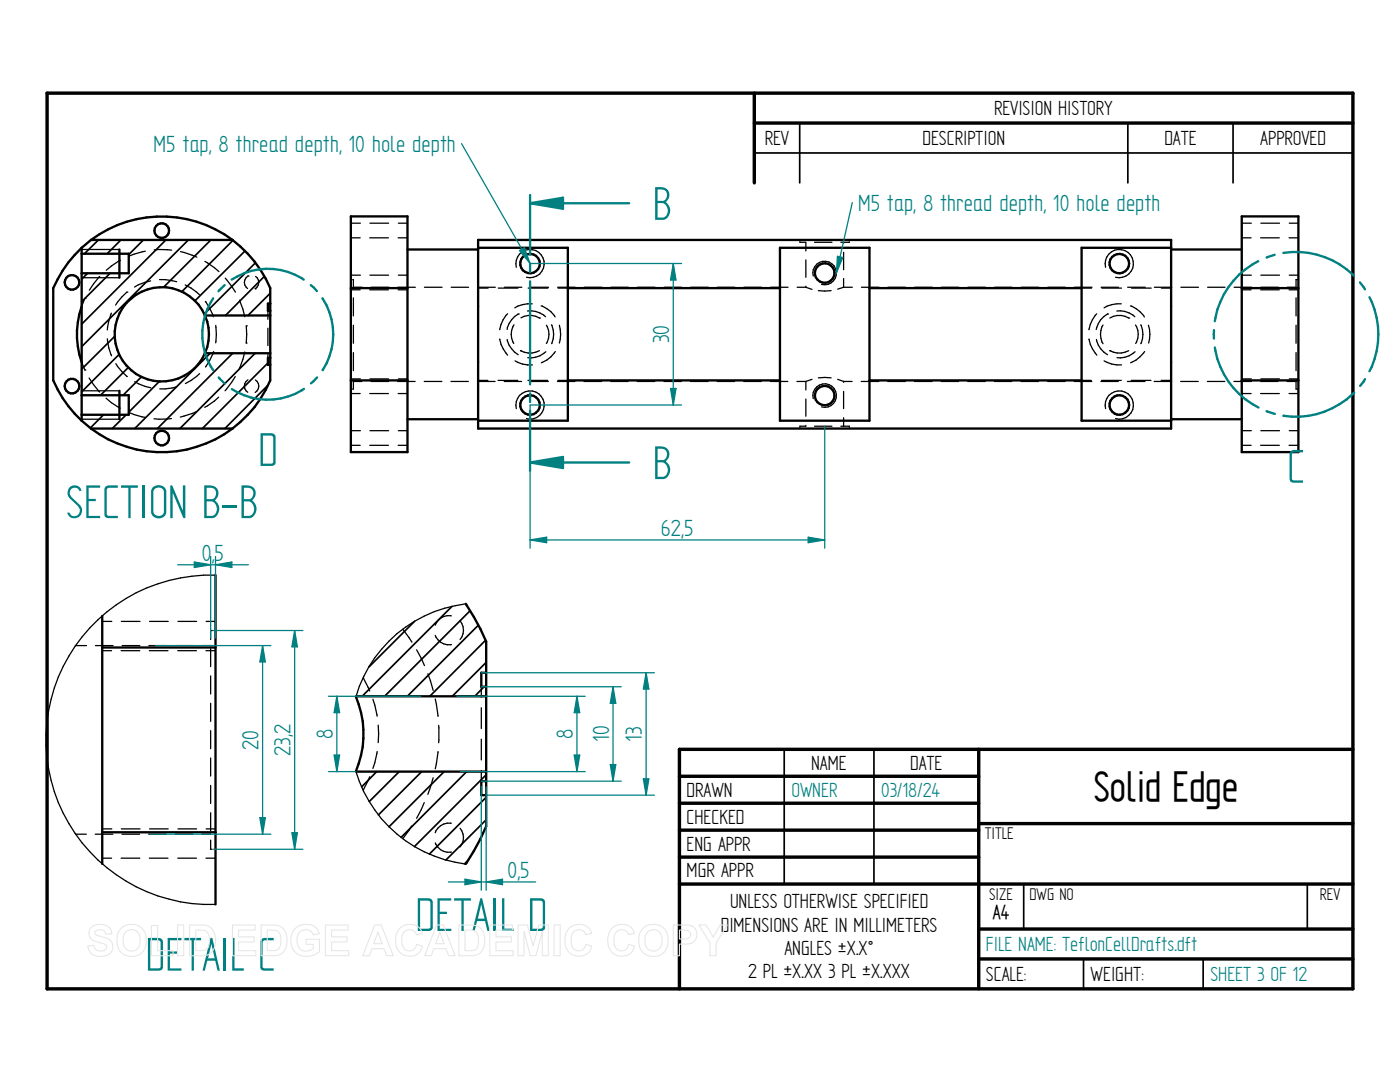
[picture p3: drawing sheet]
<svg xmlns="http://www.w3.org/2000/svg" width="279mm" height="216mm" viewBox="0 0 279 216" stroke-linecap="round" stroke-linejoin="round" font-family="sans-serif">
<g fill="none" stroke="#000" stroke-width=".68">
<path d="M9.4 18.6h260.6v178.7h-260.6zM150.5 18.6v17.9M150.5 24.6h119.5M135.6 154.9h59.7M195.3 149.5v47.8M270 149.5h-134.4v47.8M135.6 160.3h59.7M135.6 165.7h59.7M135.6 171h59.7M135.6 176.4h134.4M195.3 164.3h74.7M195.3 185.4h74.7"/>
<path d="M195.3 191.3h74.7"/>
</g>
<path d="M150.5 30.5h119.5M159.6 24.6v11.9M225.1 24.6v11.9M246.1 24.6v11.9M156.5 149.5v26.9M174.4 149.5v26.9M204.3 176.5v8.9M260.9 176.5v8.9M216.2 191.3v6M240.1 191.3v6" fill="none" stroke="#000" stroke-width=".34"/>
<g fill="none" stroke="#000" stroke-width=".47">
<path d="M70 43.2h11.3v47h-11.3zM70 57.5h11.3M81.3 49.8h14.1M95.4 47.9h138.3v37.6h-138.3zM95.4 49.4h17.9v34.5h-17.9M113.3 57.5h42.4M155.7 49.4h17.8v34.5h-17.8zM173.5 57.5h42.4M233.7 49.4h-17.8v34.5h17.8M233.7 49.8h14.1M247.8 43.2h11.3v47h-11.3zM247.8 57.5h11.3"/>
<path d="M70 75.9h11.3M113.3 75.9h42.4M173.5 75.9h42.4M247.8 75.9h11.3M81.3 83.7h14.1M233.7 83.7h14.1"/>
<circle cx="105.8" cy="52.6" r="1.94"/>
<circle cx="164.6" cy="54.5" r="1.95"/>
<circle cx="223.4" cy="52.6" r="1.94"/>
<circle cx="164.6" cy="78.9" r="1.94"/>
<circle cx="105.8" cy="80.8" r="1.95"/>
<circle cx="223.4" cy="80.8" r="1.95"/>
</g>
<g fill="none" stroke="#000" stroke-width=".25">
<path d="M70 55.8h.2M70 54.9h1.9M70 57.8h1.9M70 44.5h1.9M70 47.5h1.9M70.4 55.8h.1v1.8M70.5 59.4v3.6M70.5 57.3h1.8M73.8 57.8h3.7M73.8 47.5h3.7M73.8 54.9h3.8M73.8 44.5h3.8"/>
<path d="M74.1 57.3h3.5M79.4 57.3h3.5M79.5 57.8h1.8M79.5 47.5h1.8M79.5 54.9h1.8M79.5 44.5h1.8M84.7 57.3h3.5M90 57.3h3.5M95.3 57.3h3.5M95.4 57.5h2M99.4 57.5h4M100.7 57.3h3.4"/>
<path d="M103 53.3a2.83 2.83 0 0 1 2.5-3.5 2.83 2.83 0 0 1 3.1 3 2.83 2.83 0 0 1-3.5 2.5M105.4 57.5h3.9M106 57.3h3.5M111.3 57.3h3.5M111.4 57.5h1.9M116.6 57.3h3.5M121.9 57.3h3.5M127.2 57.3h3.5M132.5 57.3h3.5M137.8 57.3h3.6M143.2 57.3h3.4M148.5 57.3h3.5"/>
<path d="M153.8 57.3h3.5M159.1 57.3h1.7M159.6 48.2v.1h1.2v1.8M159.6 47.9v.1M160.8 57.3l1.3 .4M160.8 51.9v3.4M160.8 57.1v.2M162.3 55.1a2.35 2.35 0 0 1 2.1-2.9 2.35 2.35 0 0 1 2.5 2.5 2.35 2.35 0 0 1-2.9 2.1M162.6 48.3h3.4M163.3 58h2.6M168.3 57.3h1.8M168.4 57.3l-1.2 .4"/>
<path d="M168.4 48.3v.3M168.4 50.3v3.5M168.4 55.6v1.7M169.5 48.3h-1.7M169.5 47.9v.1M171.9 57.3h3.5M177.2 57.3h3.5M182.5 57.3h3.6M187.9 57.3h3.4M193.2 57.3h3.5M198.5 57.3h3.5M203.8 57.3h3.5"/>
<path d="M209.1 57.3h3.5M214.4 57.3h3.5M215.9 57.5h1.9M219.8 57.3h3.4M219.9 57.5h3.9M220.6 53.3a2.83 2.83 0 0 1 2.5-3.5 2.83 2.83 0 0 1 3.1 3 2.83 2.83 0 0 1-3.6 2.5M225 57.3h3.6M225.8 57.5h3.9M230.4 57.3h3.4M231.8 57.5h1.9M235.7 57.3h3.5M241 57.3h3.5"/>
<path d="M246.3 57.3h3.5M247.8 54.9h1.9M247.8 57.8h1.9M247.8 44.5h1.9M247.8 47.5h1.9M251.6 57.8h3.7M251.6 47.5h3.7M251.6 54.9h3.8M251.6 44.5h3.8M251.6 57.3h3.5M256.9 57.3h1.8M257.3 57.8h1.8"/>
<path d="M257.3 47.5h1.8M257.3 54.9h1.8M257.3 44.5h1.8M258.7 59.4v3.6M258.8 55.8h-.1v1.8M259 55.8h.1M70 77.6h.1M70 75.6h1.9M70 78.5h1.9M70.5 64.9v3.6M70.5 70.4v3.6M70.5 75.8v1.8h-.1"/>
<path d="M70.5 76.1h1.7M73.8 78.5h3.7M73.8 75.6h3.8M74 76.1h3.6M79.4 76.1h3.4M79.5 78.5h1.8M79.5 75.6h1.8M84.7 76.1h3.5M90 76.1h3.5M95.3 76.1h3.5M95.4 75.9h2M99.4 75.9h3.9"/>
<path d="M99.7 67.6a5.9 5.9 0 0 0 1.6 3.3M100.6 76.1h3.5M101.2 67.7a4.4 4.4 0 0 0 2.2 3.1M101.3 62.6a5.7 5.7 0 0 0-1.6 3.2M102.6 64.8a3.5 3.5 0 0 0-.1 3.7M102.8 72a5.7 5.7 0 0 0 3.5 .8M103.4 62.7h.1M103.4 62.7a4.6 4.6 0 0 0-2.2 3M103.9 70h.1M103.9 70a3.9 3.9 0 0 0 3.8 0M104 63.4a3.6 3.6 0 0 1 3.7 .1M105.3 62.1a4.5 4.5 0 0 1 3.6 1.1"/>
<path d="M105.4 75.9h3.9M105.9 76.1h3.5M106.2 60.6a5.9 5.9 0 0 0-3.5 .8M107.7 63.5h.1M108 61a5.4 5.4 0 0 1 2.8 2.2M108.9 70.2a4.5 4.5 0 0 1-3.6 1.2M109.1 64.9a3.5 3.5 0 0 1 0 3.6M110.1 64.8a4.6 4.6 0 0 1 0 3.8M110.8 70.1a5.8 5.8 0 0 1-2.8 2.3M111.3 76.1h3.4M111.3 75.9h2M111.6 64.9a6.3 6.3 0 0 1 0 3.6"/>
<path d="M116.5 76.1h3.6M121.9 76.1h3.4M127.2 76.1h3.5M132.5 76.1h3.5M137.8 76.1h3.5M143.1 76.1h3.5M148.4 76.1h3.5M153.8 76.1h3.4M159 76.1h1.8M160.8 76.1v1.7M160.8 79.6v3.5M162.1 75.7l-1.3 .4"/>
<path d="M162.3 79.5a2.35 2.35 0 0 1 2.1-2.9 2.35 2.35 0 0 1 2.5 2.5 2.35 2.35 0 0 1-2.9 2.1M163.3 75.4h2.6M167.2 75.7l1.2 .4M168.3 76.1h1.8M168.4 76.1v.2M168.4 78.1v3.4M171.9 76.1h3.5M177.2 76.1h3.5M182.5 76.1h3.5M187.8 76.1h3.5M193.1 76.1h3.5M198.5 76.1h3.4"/>
<path d="M203.8 76.1h3.5M209.1 76.1h3.5M214.4 76.1h3.5M215.9 75.9h1.9M217.3 67.6a5.9 5.9 0 0 0 1.6 3.3M218.8 67.7a4.4 4.4 0 0 0 2.2 3.1M218.9 62.6a6.1 6.1 0 0 0-1.6 3.2M219.7 76.1h3.5M219.8 75.9h4M220.1 64.9a3.7 3.7 0 0 0 0 3.7M220.3 72a5.9 5.9 0 0 0 3.5 .8M221 62.7h.1"/>
<path d="M221 62.7a4.5 4.5 0 0 0-2.2 3M221.5 70h.1M221.5 70a3.9 3.9 0 0 0 3.8 0M221.5 63.5a3.6 3.6 0 0 1 3.8 0M222.9 62.1a4.5 4.5 0 0 1 3.6 1.1M223.8 60.6a5.8 5.8 0 0 0-3.5 .8M225 76.1h3.5M225.3 63.5h.1M225.6 61a5.4 5.4 0 0 1 2.8 2.2M225.8 75.9h3.9M226.5 70.2a4.5 4.5 0 0 1-3.6 1.2M226.6 64.9a3.5 3.5 0 0 1 .1 3.6"/>
<path d="M227.7 64.8a4.4 4.4 0 0 1 0 3.8M228.4 70.1a6.4 6.4 0 0 1-2.8 2.3M229.2 64.9a5.9 5.9 0 0 1 0 3.6M230.3 76.1h3.5M231.7 75.9h2M235.6 76.1h3.5M241 76.1h3.4M246.3 76.1h3.5M247.8 75.6h1.9M247.8 78.5h1.9M251.6 78.5h3.7M251.6 76.1h3.5"/>
<path d="M251.6 75.6h3.8M256.9 76.1h1.8M257.3 78.5h1.8M257.3 75.6h1.8M258.7 64.9v3.6M258.7 70.4v3.6M258.7 75.8v1.8h.1M259 77.6h.1M70 85.9h1.9M70 88.9h1.9M73.8 88.9h3.7M73.8 85.9h3.8"/>
<path d="M79.5 88.9h1.8M79.5 85.9h1.8M103 81.5a2.83 2.83 0 0 1 2.5-3.5 2.83 2.83 0 0 1 3.1 3 2.83 2.83 0 0 1-3.5 2.5M159.6 85.3v.2M160.8 84.9v.1h-1.2v.2M162.6 85h3.4M167.8 85h1.7v.2M168.4 83.4v1.6M169.5 85.4v.1M220.6 81.5a2.83 2.83 0 0 1 2.5-3.5 2.83 2.83 0 0 1 3.1 3 2.83 2.83 0 0 1-3.6 2.5M247.8 85.9h1.9M247.8 88.9h1.9"/>
<path d="M251.6 88.9h3.7M251.6 85.9h3.8M257.3 88.9h1.8M257.3 85.9h1.8"/>
</g>
<path d="M105.8 52.6v1.7M105.8 56.1v20.6M125.6 40.6h-19.8v10.2M105.8 78.5v1.7M105.8 82v10.3" fill="none" stroke="#008080" stroke-width=".47"/>
<path d="M105.8 40.6l6.6-1.1v2.2z" fill="#008080"/>
<path d="M105.8 40.6l6.6-1.1v2.2zM105.8 92.3h19.8" fill="none" stroke="#008080" stroke-width=".47"/>
<path d="M105.8 92.3l6.6-1.1v2.2z" fill="#008080"/>
<path d="M105.8 38.9v1.7M270.3 78.4a16.5 16.5 0 0 1-14.1 4.6M272.4 75.6l-1 1.4M275.1 66.7a16.1 16.1 0 0 1-1.8 7.4M105.8 92.3l6.6-1.1v2.2zM105.8 92.3v1.6" fill="none" stroke="#008080" stroke-width=".47"/>
<g fill="none" stroke="#000" stroke-width=".34">
<path d="M17.5 54.5l-1.2 1.2M19.6 47.9l-2.8 2.7M22 54.5l-5.7 5.7M24.1 47.9l-2.7 2.7M28.6 47.9l-2.9 2.9M33.1 47.9l-16.8 16.8M37.6 47.9l-21.3 21.3M42.1 47.9l-9.5 9.4M46.5 48l-10.2 10.2M48.9 50.1l-10 9.9M51 52.5l-10.2 10.2M52.7 55.2l-7.7 7.7"/>
<path d="M53.9 58.5l-4.4 4.4M22.9 67.1l-6.6 6.6M23.8 70.7l-7.5 7.5M25.6 73.3l-5.5 5.6M28.2 75.2l-3.6 3.7M31.8 76.1l-6.1 6.2M42 70.5l-15.1 15M46.4 70.5l-15 15M50.9 70.5l-15 15M53.4 76.9l-8.5 8.6M53.5 72.4l-13.1 13.1M20.7 82.8l-2.7 2.6"/>
<path d="M25.2 82.8l-2.8 2.7"/>
</g>
<g fill="none" stroke="#000" stroke-width=".47">
<path d="M16.3 49.4a23.7 23.7 0 0 0-5.7 8.1v18.4a23.4 23.4 0 0 0 5.7 8M16.3 49.4v34.5M16.3 50.6h9.4v3.9h-9.4M18.2 47.9a23.6 23.6 0 0 1 28.2 0M18.2 47.9h28.2M18.2 47.9l-1.9 1.5M23.8 49.8v5.6M46.4 47.9a23.7 23.7 0 0 1 7.5 9.6v18.4a23 23 0 0 1-7.5 9.6M16.3 78.9h9.4v3.9h-9.4M16.3 61.1a16.8 16.8 0 0 0 0 11.2M23.8 78v5.7M40.9 62.9a9.2 9.2 0 0 1 0 7.6"/>
<path d="M40.9 62.9h13M40.9 62.9a9.4 9.4 0 0 0-14.4-3.6 9.4 9.4 0 0 0 0 14.8 9.4 9.4 0 0 0 14.4-3.6M40.9 70.5h13M53.9 60.6h-.4v1.4h.4M53.9 71.4h-.4v1.4h.4M16.3 83.9l1.9 1.6M18.2 85.5a23.5 23.5 0 0 0 28.2 0M18.2 85.5h28.2"/>
<circle cx="14.4" cy="56.3" r="1.47"/>
<circle cx="32.3" cy="46" r="1.47"/>
<circle cx="14.4" cy="77" r="1.47"/>
<circle cx="32.3" cy="87.4" r="1.45"/>
</g>
<g fill="none" stroke="#000" stroke-width=".25">
<path d="M16.3 49.8h7.5M16.3 55.4h7.5M16.9 59.6l-.6 1.5M17 59.5h.1M19.9 55.2l-2.1 2.7M24 51.9l-1.8 1.2-1 .8M25.3 58.3h.1M25.3 58.3l-1 .9-1.2 1.7M29 50.1l-3.3 1M30.1 56l-2.5 .8-.8 .5M30.8 49.9h3.4M31.8 55.8h1.2l2.3 .4"/>
<path d="M36 50.2l3.3 1.1M37 56.9l1.1 .6 1.7 1.3M40.9 52.2l2.8 2M45 55.5l2 2.8M47.8 59.9l.7 1.8 .4 1.5M49.5 55.1h.1M49.5 55.1a1.49 1.49 0 0 0-.1 2.5M50.9 57.6h.1M51 55.2a1.45 1.45 0 0 1-.1 2.4M16.3 72.3l.6 1.5M16.3 78h7.5M16.9 73.8h.1"/>
<path d="M17.8 75.4l2.1 2.8M21.2 79.5l1 .8 1.8 1.1M21.4 67.6a9.9 9.9 0 0 0 .9 3.4M22.2 62.5l-.5 1.5-.3 1.8M23.1 72.6a9.9 9.9 0 0 0 2.3 2.5M26.9 76.2l2 .9 1.2 .3M35.3 77.2l-2.3 .4h-1.1M39.8 74.5l-1.7 1.4-1.1 .6M41 60.2l.8 1.3 .8 1.7M42.6 70.1l-.8 1.9-.8 1.2M43.1 64.9l.1 1.8-.1 1.7M43.6 79.2l-.8 .8-1.9 1.3"/>
<path d="M46.9 75.1l-2 2.9M48.9 70.2l-.4 1.5-.7 1.8M49.1 68.5h.1M49.1 65h.1M49.1 65v3.4M49.5 75.8a1.47 1.47 0 0 0-.1 2.5M51 75.8a1.47 1.47 0 0 1-.1 2.5M53.5 62v1.7M53.5 65.5v3.5M53.5 70.7v.7M16.3 83.7h7.5M25.6 82.3l1.2 .4 2.2 .6"/>
<path d="M34.2 83.5l-3.5 .1M39.2 82.1l-3.2 1.1"/>
</g>
<circle cx="256.2" cy="83" r=".23" fill="#008080"/>
<g fill="none" stroke="#008080" stroke-width=".47">
<path d="M42.5 59.5a12.9 12.9 0 0 0 .1 14.4M44.8 56.9l-1.2 1.2M46.2 55.8a13.1 13.1 0 0 1 14.4 0M62 56.9l1.2 1.2M64.3 59.5a13.1 13.1 0 0 1 .1 14.4M251.1 52.1a16.2 16.2 0 0 0-8.7 12M254.4 50.8l-1.6 .6M256.1 50.5a16.5 16.5 0 0 1 14.1 4.5M271.4 56.3l1 1.4M273.3 59.3a16 16 0 0 1 1.8 7.4M43.6 75.3l1.2 1.2M60.7 77.6a13.1 13.1 0 0 1-14.4 0"/>
<path d="M63.3 75.3l-1.2 1.2M242.3 65.9v1.7M242.4 69.3a16.2 16.2 0 0 0 8.8 12M252.8 82l1.6 .6"/>
</g>
<g fill="none" stroke="#000" stroke-width=".25">
<path d="M43 114.8a32.9 32.9 0 0 0-33.8 32.8 32.9 32.9 0 0 0 33.8 32.9M15.1 128.8h2.2M19 128.8h3.6M20.4 124h1.9M20.4 129.8h1.9M24.2 129.8h3.7M24.2 124h3.7M24.4 128.8h3.5M29.7 128.8h3.5M29.8 129.8h3.7M29.8 124h3.8M35 128.8h3.5"/>
<path d="M35.5 129.8h3.7M35.5 124h3.7M40.3 128.8h1.7M41.1 129.8h1.9M41.1 124h1.9M42 129.5v3.5M42 134.9v3.6M42.4 125.8h-.4v1.8M42.7 125.8h.3M72.5 135.3l1.3 2.6M74.4 139.5l.9 3.4M80.4 125.6l1.8 2.5"/>
<path d="M83.1 129.7l1.6 3.1M85.4 134.5l1 3.3M86.9 126.8a2.89 2.89 0 0 0 3.2 1.8M86.9 139.5l.5 3.4M90 122.9a2.82 2.82 0 0 0-3.1 1.9M91.8 123.9a2.9 2.9 0 0 1 0 3.7M93 120.5a26 26 0 0 0-22 18.5M96.1 137v2.1M42 140.3v3.6M42 145.8v3.6M42 151.3v3.6M42 156.7v3.6"/>
<path d="M71 153.8a26.2 26.2 0 0 0 22 18.6M73.8 155l-1.3 2.6M75.3 149.9l-.9 3.4M75.5 144.7v3.5M86.4 155.2l-1 3.3M87.4 150l-.5 3.4M87.5 144.7v3.5M96.1 141.2v4.2M96.1 147.5v4.1M96.1 153.8v2.1M15.1 166.5h2.1M19 166.5h3.5"/>
<path d="M20.4 165.4h1.9M20.4 171.2h1.9M24.2 171.2h3.7M24.2 165.4h3.7M24.3 166.5h3.6M29.7 166.5h3.4M29.8 171.2h3.7M29.8 165.4h3.8M35 166.5h3.5M35.5 171.2h3.7M35.5 165.4h3.7M40.3 166.5h1.7"/>
<path d="M41.1 171.2h1.9M41.1 165.4h1.9M42 162.2v3.6M42 167.6v1.9h.3M42.7 169.5h.3M82.2 164.8l-1.8 2.5M84.7 160.1l-1.6 3.2M86.9 168.2a2.89 2.89 0 0 0 3.2 1.8M90 164.3a2.82 2.82 0 0 0-3.1 1.9M91.8 165.3a2.9 2.9 0 0 1 0 3.7"/>
</g>
<path d="M43 114.8v65.7M20.4 122.9v49.5M20.4 129.2h22.6M71 139a19.1 19.1 0 0 1 0 14.9M71.1 138.9h25.9M93 120.5a49.7 49.7 0 0 1 4 7.5v36.9a45.7 45.7 0 0 1-4 7.5M97 134.2h-.9v2.8h.9M71.1 154h25.9M97 155.9h-.9v2.8h.9M20.4 166.1h22.6" fill="none" stroke="#000" stroke-width=".47"/>
<g fill="none" stroke="#000" stroke-width=".34">
<path d="M82.7 124l-9 9.1M90.2 121l-17.9 17.9M93.8 121.9l-17 17M95.5 124.8l-14.2 14.1M96.6 137l-1.9 1.9M96.9 127.8l-11.1 11.1M97 132.2l-6.7 6.7M75.2 154l-3 3M79.7 154l-6 5.9M84.2 154l-8.7 8.6M88.6 154l-11 11M93.1 154l-13 13.1"/>
<path d="M97 154.6l-14.3 14.3M97 159.1l-11.3 11.3M93.5 171.6l-.8 .8M97 163.6l-8 8"/>
</g>
<path d="M91.1 138.9h25.7M91.9 154h24.9M114.6 150.7h1.1l-.6 3.3z" fill="none" stroke="#008080" stroke-width=".25"/>
<path d="M114.6 150.7h1.1l-.6 3.3z" fill="#008080"/>
<path d="M115.1 138.9l.6 3.3h-1.1z" fill="none" stroke="#008080" stroke-width=".25"/>
<path d="M115.1 138.9l.6 3.3h-1.1z" fill="#008080"/>
<path d="M96.1 134.2h34.5M115.1 138.9v15.1M97 158.7h33.6M128.4 155.4h1.1l-.6 3.3z" fill="none" stroke="#008080" stroke-width=".25"/>
<path d="M128.4 155.4h1.1l-.6 3.3z" fill="#008080"/>
<path d="M128.9 134.2l.6 3.3h-1.1z" fill="none" stroke="#008080" stroke-width=".25"/>
<path d="M128.9 134.2l.6 3.3h-1.1z" fill="#008080"/>
<path d="M96.1 137h27.9M122.3 137l.6 3.3h-1.1zM128.9 134.2v24.5M96.1 155.9h27.9" fill="none" stroke="#008080" stroke-width=".25"/>
<path d="M122.3 137l.6 3.3h-1.1z" fill="#008080"/>
<path d="M121.8 152.6h1.1l-.6 3.3z" fill="none" stroke="#008080" stroke-width=".25"/>
<path d="M121.8 152.6h1.1l-.6 3.3z" fill="#008080"/>
<path d="M122.3 137v18.9M96.1 156.9v20.7M97 157v20.6M92.8 175.4l3.3 .6-3.3 .5z" fill="none" stroke="#008080" stroke-width=".25"/>
<path d="M92.8 175.4l3.3 .6-3.3 .5z" fill="#008080"/>
<path d="M97 176l3.3-.6v1.1z" fill="none" stroke="#008080" stroke-width=".25"/>
<path d="M97 176l3.3-.6v1.1z" fill="#008080"/>
<path d="M65.6 138.9h18.4M65.6 154h5.4M66.7 150.7h1.1l-.6 3.3zM89.5 176h17.4" fill="none" stroke="#008080" stroke-width=".25"/>
<path d="M66.7 150.7h1.1l-.6 3.3z" fill="#008080"/>
<path d="M67.2 138.9l.6 3.3h-1.1z" fill="none" stroke="#008080" stroke-width=".25"/>
<path d="M67.2 138.9l.6 3.3h-1.1z" fill="#008080"/>
<path d="M42.6 125.8h17.9M58.8 125.8l.6 3.3h-1.1zM67.2 138.9v15.1M42.8 169.5h17.7" fill="none" stroke="#008080" stroke-width=".25"/>
<path d="M58.8 125.8l.6 3.3h-1.1z" fill="#008080"/>
<path d="M58.3 166.2h1.1l-.6 3.3z" fill="none" stroke="#008080" stroke-width=".25"/>
<path d="M58.3 166.2h1.1l-.6 3.3z" fill="#008080"/>
<path d="M38.8 112.1l3.2 .6-3.2 .5zM42 111v16.3M43 111v16.3M58.8 125.8v43.7" fill="none" stroke="#008080" stroke-width=".25"/>
<path d="M38.8 112.1l3.2 .6-3.2 .5z" fill="#008080"/>
<path d="M43 112.7l3.3-.6v1.1z" fill="none" stroke="#008080" stroke-width=".25"/>
<path d="M43 112.7l3.3-.6v1.1z" fill="#008080"/>
<path d="M35.5 112.7h14.1M31.1 128.8h23M52.4 128.8l.6 3.3h-1.1zM29.9 166.5h24.2" fill="none" stroke="#008080" stroke-width=".25"/>
<path d="M52.4 128.8l.6 3.3h-1.1z" fill="#008080"/>
<path d="M51.9 163.2h1.1l-.6 3.3z" fill="none" stroke="#008080" stroke-width=".25"/>
<path d="M51.9 163.2h1.1l-.6 3.3z" fill="#008080"/>
<path d="M92.1 28.7l13.7 23.9M52.4 128.8v37.7" fill="none" stroke="#008080" stroke-width=".25"/>
<path d="M103.7 50l.9-.6 1.2 3.2z" fill="#008080"/>
<path d="M103.7 50l.9-.6 1.2 3.2zM170.1 40.4l-3.2 14.1" fill="none" stroke="#008080" stroke-width=".25"/>
<path d="M167.1 51.1l1.1 .3-1.3 3.1z" fill="#008080"/>
<path d="M167.1 51.1l1.1 .3-1.3 3.1zM105.8 80.8v28.6M164.6 85v24.4M105.8 107.7l3.3-.5v1.1z" fill="none" stroke="#008080" stroke-width=".25"/>
<path d="M105.8 107.7l3.3-.5v1.1z" fill="#008080"/>
<path d="M161.3 107.2l3.3 .5-3.3 .6z" fill="none" stroke="#008080" stroke-width=".25"/>
<path d="M161.3 107.2l3.3 .5-3.3 .6z" fill="#008080"/>
<path d="M105.8 52.6h30.2M134.4 52.6l.5 3.3h-1.1zM105.8 80.8h30.2M105.8 107.7h58.8" fill="none" stroke="#008080" stroke-width=".25"/>
<path d="M134.4 52.6l.5 3.3h-1.1z" fill="#008080"/>
<path d="M133.8 77.5h1.1l-.5 3.3z" fill="none" stroke="#008080" stroke-width=".25"/>
<path d="M133.8 77.5h1.1l-.5 3.3z" fill="#008080"/>
<path d="M134.4 52.6v28.2" fill="none" stroke="#008080" stroke-width=".25"/>
<g fill="none" stroke="#e6e6e6" stroke-width=".21">
<path d="M18.1 185.1a2.83 2.83 0 0 1 3.9 .2l.3 1.1h-1.2a1.17 1.17 0 0 0-1-.9 1.17 1.17 0 0 0-1.2 .6l.2 .4 .4 .2a4.8 4.8 0 0 1 2.8 1.3 1.99 1.99 0 0 1-.2 2.1 1.99 1.99 0 0 1-2 .7 2.21 2.21 0 0 1-2.6-2l1.2-.2a1.35 1.35 0 0 0 1.2 1.2 1.35 1.35 0 0 0 1.4-.8 1.2 1.2 0 0 0-1.2-.9 2.31 2.31 0 0 1-2.4-1.9l.2-.6zM24.2 185.3a3 3 0 0 1 3.6-.5 3 3 0 0 1 1.4 3.4 2.96 2.96 0 0 1-3.5 2.6 2.96 2.96 0 0 1-2.4-3.6l.3-1.1zM25 186a1.74 1.74 0 0 1 2.1-.3 1.74 1.74 0 0 1 .9 1.9 1.76 1.76 0 0 1-1.7 2.2 1.76 1.76 0 0 1-1.7-2.2 2.35 2.35 0 0 1 .4-1.6zM30.2 184.7h1.3v5h3v1h-4.3zM35.4 184.6h1.3v6.1h-1.3zM37.8 184.6h2.3a2.63 2.63 0 0 1 2.9 3.1 2.58 2.58 0 0 1-2.8 3h-2.4zM39.1 185.6a2.69 2.69 0 0 1 2.3 .5 3.2 3.2 0 0 1-.2 3.4l-.6 .2h-1.5zM46.4 184.6h4.5v1h-3.3v1.3h3.1v1.1h-3.1v1.7h3.5v1h-4.7zM52.1 184.6h2.3a2.63 2.63 0 0 1 2.9 3.1 2.58 2.58 0 0 1-2.8 3h-2.4zM53.3 185.6a2.69 2.69 0 0 1 2.4 .5 3.2 3.2 0 0 1-.3 3.4l-.5 .2h-1.6zM58.9 185.2a3.1 3.1 0 0 1 4.5 .3l.3 .8-1.2 .2a1.7 1.7 0 0 0-2.1-.9 1.7 1.7 0 0 0-1.1 2 1.91 1.91 0 0 0 1 2 1.91 1.91 0 0 0 2.2-.4v-.8h-1.4v-1h2.7v2.5a3.7 3.7 0 0 1-5.2-.3 3.7 3.7 0 0 1 .3-4.4zM64.9 184.6h4.6v1h-3.3v1.3h3.1v1.1h-3.1v1.7h3.4v1h-4.7z"/>
<path d="M74.8 184.6h1.3l2.4 6.1h-1.3l-.6-1.4h-2.4l-.5 1.4h-1.3zM75.4 186l.9 2.3h-1.7zM79.7 185.3a2.67 2.67 0 0 1 4.6 .9l-1.2 .3a1.49 1.49 0 0 0-1.7-1 1.49 1.49 0 0 0-1.2 1.6 2.1 2.1 0 0 0 1.2 2.6 1.44 1.44 0 0 0 1.7-1.3l1.2 .4a2.75 2.75 0 0 1-3.2 1.9 2.75 2.75 0 0 1-2.1-3 3.5 3.5 0 0 1 .7-2.4zM87.1 184.6h1.4l2.3 6.1h-1.3l-.5-1.4h-2.4l-.5 1.4h-1.3zM87.8 186l.8 2.3h-1.7zM91.6 184.6h2.2a2.63 2.63 0 0 1 2.9 3.1 2.58 2.58 0 0 1-2.8 3h-2.3zM92.8 185.6a2.69 2.69 0 0 1 2.4 .5 3.2 3.2 0 0 1-.3 3.4l-.6 .2h-1.5zM97.7 184.6h4.6v1h-3.3v1.3h3.1v1.1h-3.1v1.7h3.4v1h-4.7zM103.4 184.6h1.9l1.1 4.2 1.1-4.2h1.9v6.1h-1.2v-4.8l-1.2 4.8h-1.2l-1.2-4.8v4.8h-1.2zM110.6 184.6h1.2v6.1h-1.2zM113.5 185.3a2.67 2.67 0 0 1 4.6 .9l-1.2 .3a1.49 1.49 0 0 0-1.7-1 1.49 1.49 0 0 0-1.2 1.6 2.1 2.1 0 0 0 1.2 2.6 1.44 1.44 0 0 0 1.7-1.3l1.2 .4a2.75 2.75 0 0 1-3.2 1.9 2.75 2.75 0 0 1-2.2-3 3.5 3.5 0 0 1 .8-2.4zM122.1 185.3a2.67 2.67 0 0 1 4.5 .9l-1.2 .3a1.49 1.49 0 0 0-1.7-1 1.49 1.49 0 0 0-1.2 1.6 2.1 2.1 0 0 0 1.2 2.6 1.44 1.44 0 0 0 1.8-1.3l1.2 .4a2.75 2.75 0 0 1-3.3 1.9 2.75 2.75 0 0 1-2.1-3 3.5 3.5 0 0 1 .8-2.4z"/>
<path d="M128.3 185.3a3 3 0 0 1 3.6-.5 3 3 0 0 1 1.4 3.4 2.96 2.96 0 0 1-3.4 2.6 2.96 2.96 0 0 1-2.4-3.6l.2-1.1zM129.2 186a1.74 1.74 0 0 1 2-.3 1.74 1.74 0 0 1 .9 1.9 1.76 1.76 0 0 1-1.7 2.2 1.76 1.76 0 0 1-1.7-2.2 2.35 2.35 0 0 1 .5-1.6zM134.4 184.6h2a2.3 2.3 0 0 1 2.5 .9 1.95 1.95 0 0 1-.2 2.1 1.95 1.95 0 0 1-1.9 .8h-1.2v2.3h-1.2zM135.6 185.6h.6a1.19 1.19 0 0 1 1.6 .9 1.11 1.11 0 0 1-1.5 .9h-.7zM139.5 184.6h1.4l1.4 2.4 1.4-2.4h1.4l-2.2 3.5v2.6h-1.2v-2.6z"/>
</g>
<g font-size="10.6" fill="#008080">
<text x="130.3" y="43.9">B</text>
<text x="51.5" y="93">D</text>
<text x="130.3" y="95.6">B</text>
<text x="256.9" y="96.3">C</text>
<text x="13.1" y="103.4">SECTION B-B</text>
<text x="82.9" y="185.8">DETAIL D</text>
<text x="29" y="193.7">DETAIL C</text>
</g>
<text font-size="9.5" x="218.3" y="159.9">Solid Edge</text>
<g font-size="5.3" fill="#008080">
<text x="30.6" y="30.3">M5 tap, 8 thread depth, 10 hole depth</text>
<text x="171.2" y="42.1">M5 tap, 8 thread depth, 10 hole depth</text>
<text x="133.5" y="68.5" transform="rotate(-90 133.5 68.5)">30</text>
<text x="131.9" y="106.9">62,5</text>
<text x="40.3" y="111.9">0,5</text>
<text x="51.6" y="149.6" transform="rotate(-90 51.6 149.6)">20</text>
<text x="66.4" y="147.5" transform="rotate(-90 66.4 147.5)">8</text>
<text x="114.3" y="147.5" transform="rotate(-90 114.3 147.5)">8</text>
<text x="121.5" y="148.1" transform="rotate(-90 121.5 148.1)">10</text>
<text x="128.1" y="148" transform="rotate(-90 128.1 148)">13</text>
<text x="58" y="150.8" transform="rotate(-90 58 150.8)">23,2</text>
<text x="101.3" y="175.1">0,5</text>
</g>
<g font-size="4.6">
<text x="198.4" y="22.9">REVISION HISTORY</text>
<text x="152.6" y="28.9">REV</text>
<text x="184.1" y="28.9">DESCRIPTION</text>
<text x="232.4" y="28.9">DATE</text>
<text x="251.5" y="28.9">APPROVED</text>
<text x="161.9" y="153.6">NAME</text>
<text x="181.7" y="153.6">DATE</text>
<text x="137" y="159">DRAWN</text>
<text x="137" y="164.3">CHECKED</text>
<text x="137" y="169.7">ENG APPR</text>
<text x="137" y="175.1">MGR APPR</text>
<text x="143.8" y="185.9">DIMENSIONS ARE IN MILLIMETERS</text>
<text x="145.7" y="181.2">UNLESS OTHERWISE SPECIFIED</text>
<text x="198.2" y="183.4">A4</text>
<text x="156.5" y="190.6">ANGLES ±X.X°</text>
<text x="149.3" y="195.2">2 PL ±X.XX 3 PL ±X.XXX</text>
<text x="196.8" y="195.7">SCALE:</text>
<text x="217.7" y="195.7">WEIGHT:</text>
</g>
<g font-size="4.6" fill="#008080">
<text x="157.9" y="159">OWNER</text>
<text x="175.9" y="159">03/18/24</text>
<text x="196.8" y="189.8">FILE NAME: TeflonCellDrafts.dft</text>
<text x="241.6" y="195.7">SHEET 3 OF 12</text>
</g>
<g font-size="3.8">
<text x="196.5" y="167.4">TITLE</text>
<text x="197.4" y="179.5">SIZE</text>
<text x="205.5" y="179.5">DWG NO</text>
<text x="263.4" y="179.5">REV</text>
</g>
</svg>
